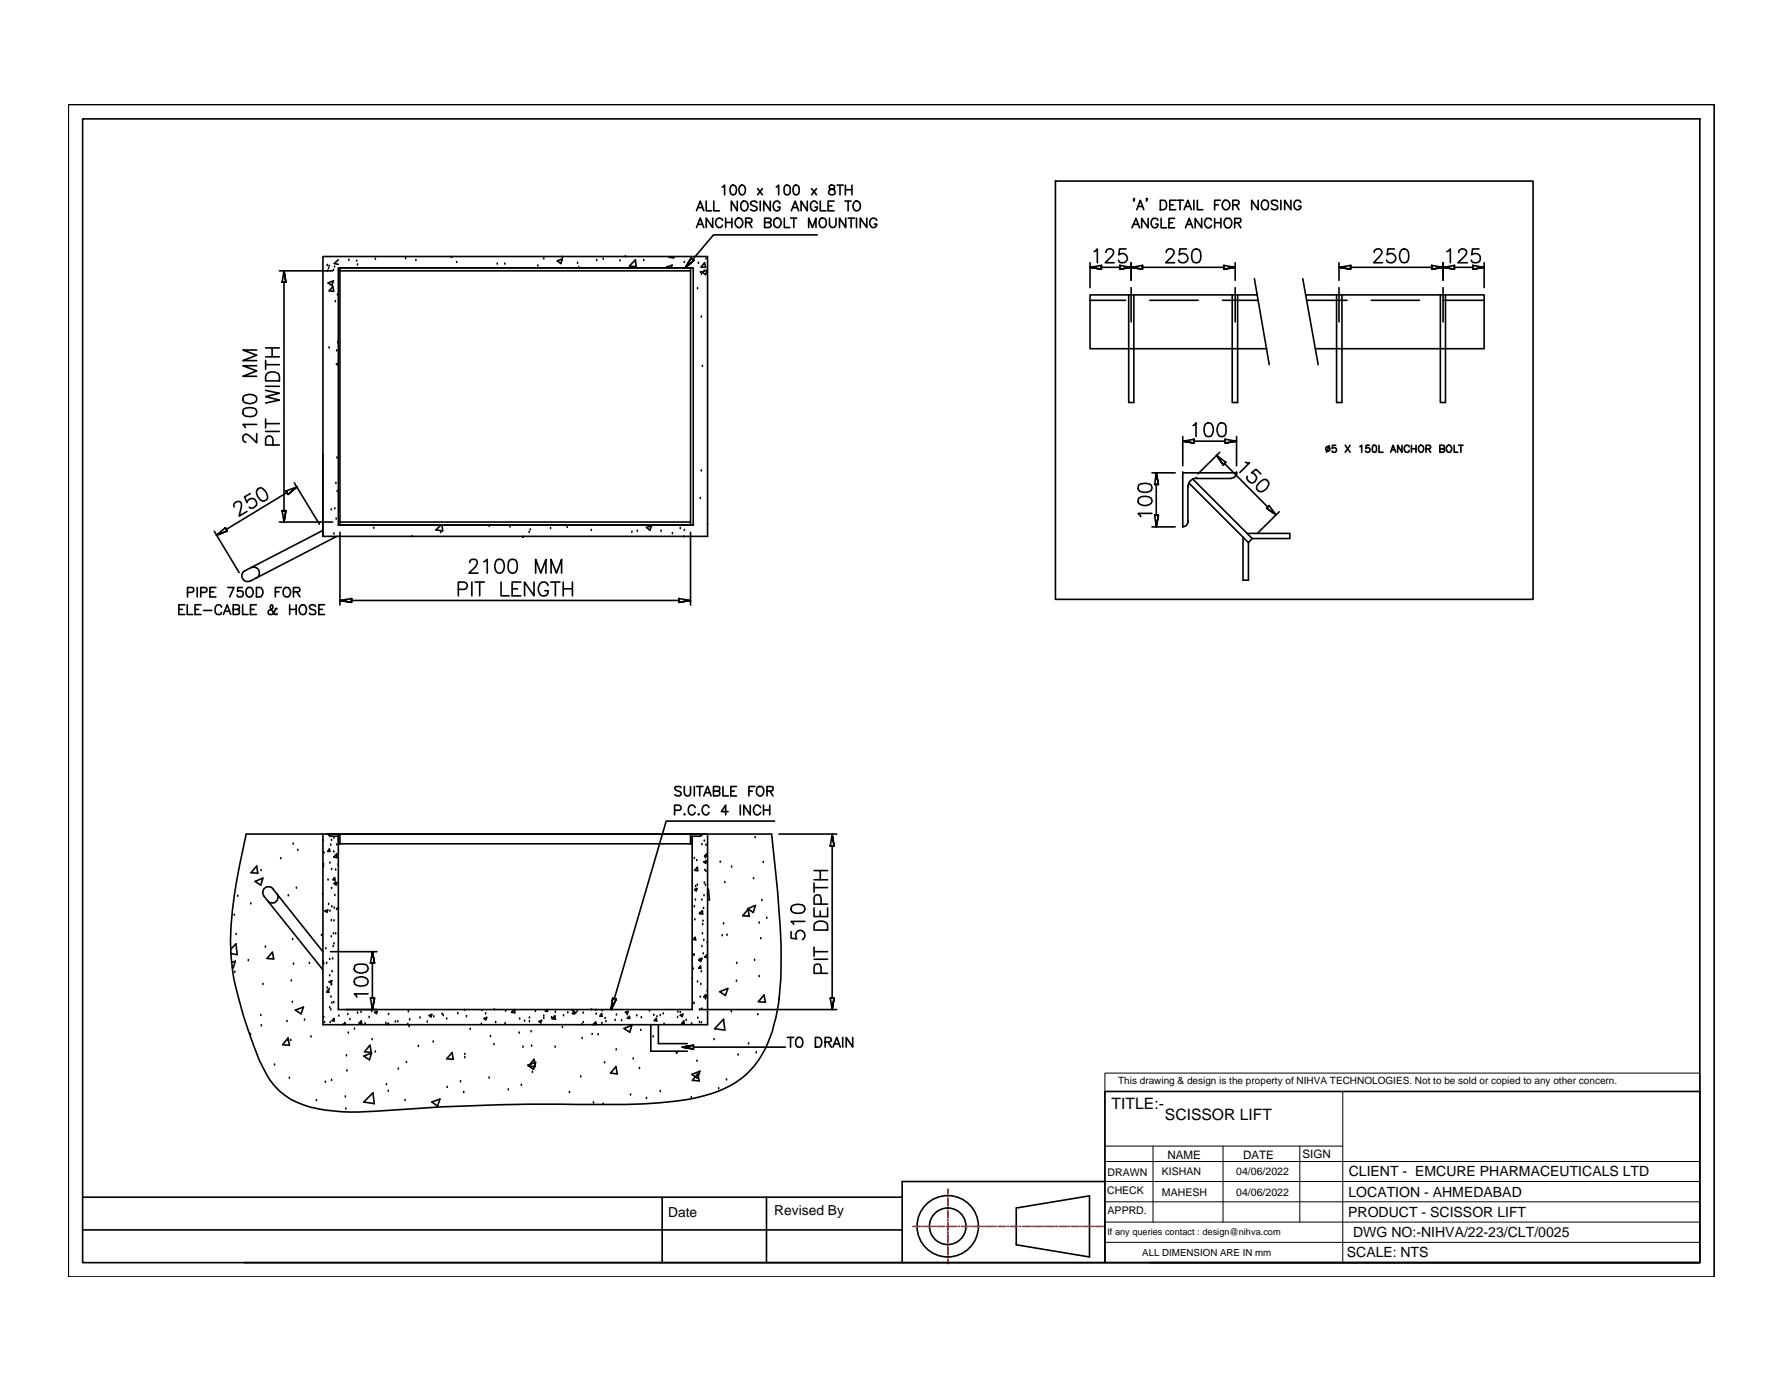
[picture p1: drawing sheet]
<svg xmlns="http://www.w3.org/2000/svg" width="279mm" height="216mm" viewBox="0 0 279 216" stroke-linecap="round" stroke-linejoin="round" font-family="sans-serif">
<!-- layer: 0 -->
<g fill="none" stroke="#000" stroke-width=".25">
<path d="M10.7 16.4h257.8v183.5h-257.8zM12.9 18.6h253.3v179.1h-253.3zM109.1 33l.6-1.5 .5 1.5M109.1 35.6l.6-1.5 .5 1.5M109.3 32.5h.7M109.3 35.1h.7M110.6 31.5v1.5h.8M111.6 34.1v1.5l-1-1.5v1.5M111.8 31.5v1.5h.9M113.1 29.3l.4-.3v1.5M113.1 34.5a.55 .55 0 0 0-.6-.3 .55 .55 0 0 0-.4 .5v.4a.54 .54 0 0 0 .4 .5 .54 .54 0 0 0 .6-.4M113.7 34.1v1.5"/>
<path d="M113.7 34.8h.9M114.5 29.1a.48 .48 0 0 1 .8 .2 .77 .77 0 0 1-.5 1.2 .99 .99 0 0 1-.3-1.4zM114.6 34.1v1.5M115.3 34.3a.59 .59 0 0 1 .6-.1 .59 .59 0 0 1 .4 .5v.4a.59 .59 0 0 1-.6 .5 .59 .59 0 0 1-.6-.5v-.4zM115.5 31.5v1.5l-1-1.5v1.5M115.9 29.1a.47 .47 0 0 1 .8 .2 .78 .78 0 0 1-.5 1.2 .81 .81 0 0 1-.4-1.2zM116.4 31.5a.76 .76 0 0 1 .8 .7 .76 .76 0 0 1-.8 .8 .93 .93 0 0 1 0-1.5zM116.8 34.8h.8l.2-.3-.1-.2-.3-.2h-.6v1.5M117.3 34.8l.5 .8M118.6 31.7a.56 .56 0 0 0-.6-.2 .56 .56 0 0 0-.5 .4l.3 .3 .7 .2 .1 .4a.67 .67 0 0 1-1.1 0M118.6 29.5l.8 1M119.1 31.5v1.5"/>
<path d="M119.4 29.5l-.8 1M119.7 34.8h.7a.44 .44 0 0 1 .4 .5l-.2 .2-.2 .1h-.7v-1.5h.7l.3 .2 .1 .2-.2 .3h-.2M120.6 31.5v1.5l-1-1.5v1.5M121.3 34.3a.58 .58 0 0 1 .7-.1 .58 .58 0 0 1 .3 .5v.4a.57 .57 0 0 1-.5 .6 .57 .57 0 0 1-.6-.6zM121.6 29.3l.3-.3v1.5M122.2 31.9a.54 .54 0 0 0-.7-.4 .54 .54 0 0 0-.4 .6v.3a.53 .53 0 0 0 .5 .6 .53 .53 0 0 0 .6-.6h-.4M122.8 34.1v1.5h.9M123 29.1a.51 .51 0 0 1 .7 .2 1.42 1.42 0 0 1-.1 1.1 .47 .47 0 0 1-.8-.2v-.6zM123.8 34.1h1M123.9 33l.6-1.5 .6 1.5M124.1 32.5h.8M124.3 34.1v1.5"/>
<path d="M124.4 29.1a.48 .48 0 0 1 .7 .2 1.42 1.42 0 0 1-.1 1.1 .43 .43 0 0 1-.7-.2 1.18 1.18 0 0 1 .1-1.1zM126.4 31.5v1.5l-.9-1.5v1.5M126.6 35.6v-1.5l.6 1.5 .6-1.5v1.5M127.1 29.5l.8 1M127.9 29.5l-.8 1M128 31.9a.54 .54 0 0 0-.6-.4 .54 .54 0 0 0-.5 .6 .61 .61 0 0 0 .2 .8 .61 .61 0 0 0 .8-.1l.1-.4h-.4M128 36.8h-16.3l-3.2 3.8M128.4 34.3a.56 .56 0 0 1 .6-.1 .56 .56 0 0 1 .4 .5 .71 .71 0 0 1-.7 .9l-.3-.2a.98 .98 0 0 1 0-1.1zM128.5 31.5v1.5h.9M129.7 32.2h.6M129.9 34.1v1.1a.51 .51 0 0 0 .5 .4 .51 .51 0 0 0 .5-.4v-1.1M129.9 29.1v.3l.2 .2a.52 .52 0 0 1 .6 .2 .52 .52 0 0 1-.1 .6l-.2 .1a.46 .46 0 0 1-.6-.3 .46 .46 0 0 1 .4-.6l.4-.1 .1-.3a.5 .5 0 0 0-.8-.1z"/>
<path d="M130.6 31.5h-.9v1.5h.9M131.1 29h1M131.6 29v1.5M132.3 31.5h1M132.4 29v1.5M132.4 29.7h1M132.4 34.1v1.5l-.9-1.5v1.5M132.8 31.5v1.5M132.8 34.1h1M133.3 34.1v1.5M133.4 29v1.5M133.9 31.6a.7 .7 0 0 1 .8 .2 .7 .7 0 0 1 0 .8 .56 .56 0 0 1-.7 .4 .56 .56 0 0 1-.4-.6v-.3z"/>
<path d="M134.1 34.1v1.5M135.7 34.1v1.5l-1-1.5v1.5M137.3 34.5a.57 .57 0 0 0-.6-.4 .57 .57 0 0 0-.5 .6v.4a.55 .55 0 0 0 .6 .5 .55 .55 0 0 0 .5-.5h-.4M165.3 28.3h74.8v65.5h-74.8zM171.4 39.4l.5-.4v2.1M173.2 39.5a.52 .52 0 0 1 .4-.5h.4a.64 .64 0 0 1 .4 .5 .64 .64 0 0 1-.3 .6l-1 1h1.4M176.3 39h-1l-.1 .9a.76 .76 0 0 1 1.1 0 .76 .76 0 0 1 0 1.1 .76 .76 0 0 1-1.1-.1v-.2M177.3 35.7l.6-1.5 .6 1.5M177.5 35.1h.7M177.7 31.1h-.1h-.1l.1 .1 .1-.1-.2 .4M178 32.8l.6-1.4 .5 1.4M178.2 32.3h.7"/>
<path d="M179.6 31.1h-.1l.1 .1v-.1l-.1 .4M179.8 34.2v1.5l-1-1.5v1.5M181.3 34.5a.61 .61 0 0 0-.8-.2 .61 .61 0 0 0-.2 .8 .54 .54 0 0 0 .4 .6 .54 .54 0 0 0 .6-.4v-.2h-.3M181.7 31.4h.5a.77 .77 0 0 1 .4 1.2l-.4 .2h-.5zM181.8 34.2v1.5h.9M182.7 39.5a.52 .52 0 0 1 .3-.5h.5a.55 .55 0 0 1 .3 .8l-1.2 1.3h1.4M183.1 34.9h.5M183.2 32.1h.6M184 34.2h-.9v1.5h.9M184.1 31.4h-.9v1.4h.9M184.3 31.4h1.1M184.8 31.4v1.4"/>
<path d="M185.4 32.8l.6-1.4 .6 1.4M185.7 35.7l.6-1.5 .5 1.5M185.7 32.3h.7M185.8 39h-1l-.1 .9a.78 .78 0 0 1 1.2 0 .78 .78 0 0 1-.2 1.2 .78 .78 0 0 1-1.1-.4M185.9 35.1h.7M186.9 39.1a.7 .7 0 0 1 1.1 .3 1.9 1.9 0 0 1-.2 1.6 .76 .76 0 0 1-1.1-.3 1.84 1.84 0 0 1 .2-1.6zM187 31.4v1.4M187.5 31.4v1.4h.9M188.2 34.2v1.5l-1-1.5v1.5M189.7 34.5a.61 .61 0 0 0-.8-.2 .61 .61 0 0 0-.2 .8 .54 .54 0 0 0 .4 .6 .54 .54 0 0 0 .6-.4M190.2 34.9h1M190.2 34.2v1.5"/>
<path d="M190.2 32.1h.6M191.1 31.4h-.9v1.4M191.2 34.2v1.5M191.7 31.4a.73 .73 0 0 1 .9 .6 .73 .73 0 0 1-.7 .8 .85 .85 0 0 1-.2-1.4zM192 34.2a.74 .74 0 0 1 .8 .3 .74 .74 0 0 1-.1 .9l-.3 .3a.79 .79 0 0 1-.7-.5 .79 .79 0 0 1 .2-.8zM193.1 32.1h.6a.37 .37 0 0 0 .3-.4 .37 .37 0 0 0-.3-.3h-.6v1.4M193.4 34.9h.6l.3-.2v-.4l-.9-.1v1.5M193.6 32.1l.4 .7M193.8 34.9l.5 .8M197 31.4v1.4l-1-1.4v1.4M197.8 31.4a.73 .73 0 0 1 .9 .3 .73 .73 0 0 1-.2 .9l-.1 .2a.55 .55 0 0 1-.8-.5 .89 .89 0 0 1 .2-.9zM200.1 31.6a.55 .55 0 0 0-.5-.3 .55 .55 0 0 0-.5 .4l.3 .3 .6 .2a.35 .35 0 0 1 0 .6 .65 .65 0 0 1-.9-.2"/>
<path d="M200.6 31.4v1.4M202.2 31.4v1.4l-1-1.4v1.4M203.7 31.7a.55 .55 0 0 0-.6-.3 .55 .55 0 0 0-.4 .5 .67 .67 0 0 0 .7 .9 .52 .52 0 0 0 .3-.5h-.3M215.2 39.5a.5 .5 0 0 1 .4-.5h.5l.1 .1a.46 .46 0 0 1 .1 .7l-1.2 1.3h1.4M218.4 39h-1l-.2 .9a.77 .77 0 0 1 1.2-.1 .77 .77 0 0 1-.1 1.2 .77 .77 0 0 1-1.1-.3M219.5 39.1a.66 .66 0 0 1 1 .3 1.9 1.9 0 0 1-.2 1.6 .71 .71 0 0 1-1-.3 1.54 1.54 0 0 1 .2-1.6zM226.6 39.4l.5-.4v2.1M228.5 39.5a.5 .5 0 0 1 .4-.5 .67 .67 0 0 1 .8 .4l-.1 .4-.2 .3-1.1 1h1.5M231.6 39h-1l-.1 .9a.77 .77 0 0 1 1.2-.1 .77 .77 0 0 1-.2 1.2 .77 .77 0 0 1-1.1-.3M40.2 57.3h-2.2l2.2 .8-2.2 .8h2.2M40.2 54.8h-2.2l2.2 .8-2.2 .9h2.2M41.6 56.4v1.4"/>
<path d="M41.6 57.1h2.2M41.6 55.9h2.2M41.6 54.5h2.2M41.7 58.6a1.35 1.35 0 0 1 2 0l.1 1h-2.2v-.6zM42.6 54.5v1.4M43.8 42.4h8.3M44.5 42.4l.3 1.8h-.6h.6l-.3-1.8-.3 1.8M44.5 44.2v35.8M50.6 40.2h60.2v43.8h-60.2zM51.3 41.6h.1M51.3 42.4h.1M51.4 44.3l.8-.3-.2 .7z"/>
<path d="M51.5 42.1h.1M51.5 54.5h.1M51.5 41.7h.1M52.1 44.9l.2 .7-.8-.1zM52.2 42.3h.1M52.4 41.8h.1M52.5 47.2h.1M52.7 54.9h.1M52.9 46.2h.1M52.9 53.7h.1M53 41.9h55.6v40.3h-55.6zM53 40.7l-.6 .6 .6 .1"/>
<path d="M53 56.9l-.3 .1 .3 .2M53.2 42.4h54.9M54.6 40.8h.1M55.9 40.9h.1M56 41.5h.1M58.8 40.6h.1M63.5 40.5h.1M65.1 40.8h.1M70.5 40.2l.2 .1 .1-.1M71.5 41.1h.1M77.9 41.3h.1M79.1 41.3h.1"/>
<path d="M84.2 41.6h.1M85.2 40.5h.1M87.3 40.8l.8-.3-.3 .8zM88.1 40.3h.1M90.5 41.2h.1M90.6 41.9h.1M93.5 40.8h.1M94.5 40.6h.1M97.1 40.8h.1M97.9 40.2h.1M99.5 40.7l.1 1.1-1-.2zM100.8 40.8h.1"/>
<path d="M104.6 41.9l-.2-.1 .9-.3-.2 .4M104.9 40.2l-.1 .1 .7 .1v-.2M107.2 41.1h.1M108.2 40.4l-.9 1.5 1.4-1.1-1.4 1.1 .9-1.5 .5 .4M109.2 45.2h.1M109.4 41.2h.1M109.7 42.7h.1M109.8 49.6h.1M109.9 43h.1M109.9 42.6l.9-.3-.3 .7zM110 57.3h.1M110.3 42.4h.1"/>
<path d="M110.3 41.1l.2 .8-.7-.1zM110.6 40.5h.1M170.7 47h5.6M170.7 41.1v3.9M172.5 41.6l-1.8 .3 1.8 .2v-.5v.5l-1.8-.2M172.5 41.9h2.9M175.4 41.6l1.8 .3-1.8 .2v-.5v.5l1.8-.2 1.7 .2v-.5v.5l-1.7-.2 1.7-.3M176.8 46.2v16.8h.8v-16.8M177.2 41.1v2.8M177.2 45v5.4M178.9 41.9h12.8M180.1 47h7.5"/>
<path d="M191.5 47h5.5M191.7 41.6l1.7 .3-1.7 .2v-.5v.5l1.7-.2M193 46.2v16.8h.8v-16.8M193.4 41.1v2.8M193.4 45v5.4M196.5 43.6l2.3 13.5M196.9 46.2h-26.2v8.4h27.7M204 43.6l2.4 13.5M204.5 46.2h27.9v8.4h-26.4M204.7 47h6.3M209.3 46.2v16.8h.9v-16.8M209.7 41.1v2.8"/>
<path d="M209.7 45v5.4M211.5 41.6l-1.8 .3 1.8 .2v-.5v.5l-1.8-.2M211.5 41.9h12.7M214.7 47h7.6M224.2 41.6l1.8 .3-1.8 .2v-.5v.5l1.8-.2 1.8 .2v-.5v.5l-1.8-.2 1.8-.3M225.6 46.2v16.8h.8v-16.8M226 41.1v2.8M226 45v5.4M226.1 47h6.3M227.8 41.9h2.9M230.7 41.6l1.7 .3-1.7 .2v-.5v.5l1.7-.2M232.4 41.1v3.9"/>
<path d="M36.7 79.4a.46 .46 0 0 1 .1-.7l.4-.2a.51 .51 0 0 1 .6 .5l-.3 1.8 1.2-.7M38.1 64.1a1.97 1.97 0 0 1 2 0 .69 .69 0 0 1-.3 1 1.95 1.95 0 0 1-1.7-.2l-.1-.3zM38.1 62a1.73 1.73 0 0 1 2 0 .66 .66 0 0 1-.3 1.1 1.75 1.75 0 0 1-1.7-.2l-.1-.3zM39.2 77.3l-.9 .5 .4 .9a.75 .75 0 0 1 .9-.6 .75 .75 0 0 1 .5 1 .75 .75 0 0 1-1.1 .3M40.2 67.9v1.4l-1.4-1.2a.47 .47 0 0 0-.4-.1 .47 .47 0 0 0-.4 .4l.1 .6 .4 .2M40.2 66.4h-2.2l.4 .6M40.4 76.6l.5-.2a1.75 1.75 0 0 1 1 1.6 .75 .75 0 0 1-1.1 .3 1.37 1.37 0 0 1-.4-1.7zM41.6 61.1l2.2 .5-2.2 .5 2.2 .5-2.2 .5M41.6 67.5h2.2M41.6 66.3h2.2M41.6 65.6v1.4M41.6 60.5h2.2"/>
<path d="M42.7 69.7v-1a.58 .58 0 0 0-.5-.4 .58 .58 0 0 0-.6 .4v1h2.2M44.2 80l.3 1.7 .3-1.7h-.6h.6l-.3 1.7M44.9 77.1l-9.4 5.8M46.1 75.6l3.9 6.5M46.5 76.2l-1.4 1.2-.3-.5 .3 .5 1.4-1.2-1.7 .7M50.6 71.1v12.9M51.9 79.8h.1M52.4 79.7h.1M52.6 75.7h.1M52.8 71.7h.1M52.8 76.9h.1M109.7 78h.1"/>
<path d="M109.8 73.7h.1M178.3 78a1.71 1.71 0 0 1 2 0l.1 .6a1.39 1.39 0 0 1-2.1 .2v-.2zM178.3 75.9a1.94 1.94 0 0 1 2 0 .67 .67 0 0 1-.4 1.1 1.84 1.84 0 0 1-1.6-.2v-.3zM180.4 74h3.7M181.1 74l.3 1.8h-.6h.6l-.3-1.8-.3 1.8M181.1 75.8v4.9M185.2 74h.1M185.2 68.4v4.5M186 76.2h.1M186 76.2v5.4M186.2 75.6l9.3 9.3 .6-.6M186.8 75l9.3 9.3"/>
<path d="M186.8 66.6l.3-.1 .2-.3v2.2M187 68.8l-1.8 .3 1.8 .3v-.6v.6l-1.8-.3M187 69.1h4.9M187.4 74.9h.1M187.4 74.9h5.5M187.4 74.9a1.3 1.3 0 0 0-1.3 1.3M188.9 66.3a.66 .66 0 0 1 1 .3 1.6 1.6 0 0 1-.2 1.7 .71 .71 0 0 1-1-.4 1.84 1.84 0 0 1 .2-1.6zM190.5 71.3l1.1 1.5 .4-.4-.4 .4-1.1-1.5 1.5 1.1M191 66.3a.66 .66 0 0 1 1 .3 2.39 2.39 0 0 1-.2 1.7 .69 .69 0 0 1-1.1-.4 1.54 1.54 0 0 1 .3-1.6zM191 70.8l-3.4 3.4M191.8 72.6l6.7 6.8M191.9 68.8l1.8 .3-1.8 .3v-.6v.6l1.8-.3"/>
<path d="M193.7 74h-8.5v8.5M193.7 74h.1M193.7 68.4v4.5M193.7 74a.87 .87 0 0 1-.8 .9M195.1 72.4l.6 .1-1.5 1.5M197.2 75.6a.93 .93 0 0 1 1.2-.4l.2 .1a1.02 1.02 0 0 1-.4 1.4l-.5 .2a.69 .69 0 0 1-.7-.1 .69 .69 0 0 1-.2-.7zM197.5 74.2l-.8-.7-.7 .5a.76 .76 0 0 1 .8 .8 .76 .76 0 0 1-.8 .7 .76 .76 0 0 1-.7-.7l.1-.2M198.7 79.1l1.1 1.5-1.4-1 .3-.5-.3 .5 1.4 1M208.2 69.8l-.4 1M209.2 69.7h-.5l-.1 .5a.38 .38 0 0 1 .6 0 .38 .38 0 0 1 0 .6 .38 .38 0 0 1-.6-.2M210.7 69.7l.7 1.1M211.4 69.7l-.7 1.1"/>
<path d="M213 69.9l.3-.2v1.1M214.4 69.7h-.4l-.1 .5a.38 .38 0 0 1 .6 0 .38 .38 0 0 1-.1 .6 .38 .38 0 0 1-.5-.2M215 69.8a.35 .35 0 0 1 .5 .1v.7a.31 .31 0 0 1-.2 .2 .31 .31 0 0 1-.3-.2l-.1-.4zM216 69.7v1.1h.6M217.8 70.8l.4-1.1 .4 1.1M218 70.4h.4M219.6 69.7v1.1l-.7-1.1v1.1M220.7 70a.42 .42 0 0 0-.5-.3 .42 .42 0 0 0-.3 .4v.3a.41 .41 0 0 0 .4 .4 .41 .41 0 0 0 .4-.3M221.1 69.7v1.1M221.1 70.3h.7M221.8 69.7v1.1M222.4 69.8a.52 .52 0 0 1 .6 .5 .52 .52 0 0 1-.6 .5l-.2-.4v-.4z"/>
<path d="M223.3 70.3l.7-.1 .1-.2-.1-.2-.7-.1v1.1M223.7 70.3l.4 .5M225.5 70.3h.7l.1 .3-.3 .2h-.5v-1.1l.6 .1 .2 .2-.3 .3M226.7 69.8a.53 .53 0 0 1 .6 .2 .53 .53 0 0 1-.1 .6v.2a.54 .54 0 0 1-.6-.3 .54 .54 0 0 1 0-.6zM227.7 69.7v1.1h.6M228.4 69.7h.7M228.8 69.7v1.1M28 95.4h.6M28.9 94.7h-.9v1.5h.9M29.3 94.7v1.5h.9M29.4 92.7h.6l.3-.1v-.5l-.3-.1h-.6v1.5M30.6 95.4h.5"/>
<path d="M30.9 92v1.5M31.4 92.7h.9a.4 .4 0 0 0 0-.7h-.9v1.5M31.5 94.7h-.9v1.5h.9M31.9 95.6h1.3M32.9 92.7h.6M33.6 83.2l3.9 6.4M33.8 92h-.9v1.5h.9M34.7 95.1a.52 .52 0 0 0-.6-.4 .52 .52 0 0 0-.4 .6 .65 .65 0 0 0 .1 .7 .65 .65 0 0 0 .7 .2l.2-.3M35 96.2l.6-1.5 .5 1.5M35.2 95.7h.7M35.3 82.6l-1.4 1.2 1.7-.7-.3-.5 .3 .5-1.7 .7M35.7 92h.9l-.6 1.5"/>
<path d="M36.5 95.4h.7l.3 .2v.5l-.3 .1h-.7v-1.5h.7l.3 .2v.4l-.3 .1M38 92h-.8v.6a.51 .51 0 0 1 .8 0 .51 .51 0 0 1-.1 .8 .51 .51 0 0 1-.8-.2M38 94.7v1.5h.8M38.6 92.2a.56 .56 0 0 1 .7-.2 .56 .56 0 0 1 .4 .6v.3a.57 .57 0 0 1-.6 .6 .57 .57 0 0 1-.6-.6zM39.2 95.4h.6M39.3 88.9a.9 .9 0 0 1 1.2 .4 .9 .9 0 0 1-.4 1.2M40.2 92h.5a.79 .79 0 0 1 .5 .7 .79 .79 0 0 1-.5 .8h-.5zM40.2 94.7h-1v1.5h1M43.1 92.7h.6M43.4 95.4l-.1-.2-.2 .2a.69 .69 0 0 1-.3 .7 .69 .69 0 0 1-.7 .1l-.1-.3 .1-.3 .6-.4a.39 .39 0 0 0-.2-.5l-.1 .1a.54 .54 0 0 0 .1 .7l.4 .5a.32 .32 0 0 0 .5 .2v-.1M43.8 81.7h8.3M44.1 92h-1v1.5"/>
<path d="M44.5 92.2a.57 .57 0 0 1 .6-.2 .57 .57 0 0 1 .4 .6v.3a.61 .61 0 0 1-.8 .5 .61 .61 0 0 1-.3-.8zM45.4 95.4h1M45.4 94.7v1.5M46 92.7l.9-.1a.36 .36 0 0 0 .1-.4 .36 .36 0 0 0-.4-.2h-.6v1.5M46.4 94.7v1.5M46.5 92.7l.5 .8M47.1 94.8l.2-.1a.75 .75 0 0 1 .6 1.2 .55 .55 0 0 1-.6 .3 .55 .55 0 0 1-.5-.6l.1-.5zM49.4 94.9a.52 .52 0 0 0-.5-.2 .52 .52 0 0 0-.4 .4l.1 .2 .7 .3a.36 .36 0 0 1 .1 .4 .36 .36 0 0 1-.3 .2h-.5l-.1-.2M49.9 95.4h.6M50.6 83l-12.2 6.4a.9 .9 0 0 0-.4 1.2 .9 .9 0 0 0 1.2 .4M50.8 94.7h-.9v1.5h.9M52.3 83.6h.1"/>
<path d="M52.6 81.3h.1M52.7 84l-13.5 7M53.2 82.2v-40.3h54.9v40.3M53.2 83.3v11.4M53.2 81.7h54.9M55.1 93.7l-1.9 .3 1.9 .3v-.6v.6l-1.9-.3M55.1 94h51.2M58.5 82.7h.1M64.5 84h.1M68.9 82.3l-.6 .7 1 .1-.1-.8M69 83.4h.1M71.8 92.3h.9a.57 .57 0 0 0 .5-.6 .57 .57 0 0 0-.5-.6h-.9v2.2"/>
<path d="M73.6 88.1l.1-.4 .7-.1a.53 .53 0 0 1 .3 .8l-.2 .3-1.1 1h1.5M73.9 91.1v2.2M74.4 91.1h1.4M75.1 91.1v2.2M75.8 88l.5-.4v2.1M76.6 82.4h.1M77.8 87.7a.73 .73 0 0 1 1.1 .3 1.6 1.6 0 0 1-.3 1.6 .66 .66 0 0 1-1-.3 1.63 1.63 0 0 1 .2-1.6zM78.5 91.1v2.2h1.2M79.9 82.5h.1M79.9 87.7a.79 .79 0 0 1 1 .3 1.9 1.9 0 0 1-.2 1.6 .69 .69 0 0 1-1-.3 1.95 1.95 0 0 1 .2-1.6zM80.2 92.2h.9M81.6 91.1h-1.4v2.2h1.4"/>
<path d="M81.8 84.1l.1-.1 .1 .1M82.9 83.3h.1M83 83h.1M83.6 91.1v2.2l-1.4-2.2v2.2M83.9 89.7v-2.1l.8 2.1 .8-2.1v2.1M85.8 91.7a.72 .72 0 0 0-.9-.6 1.25 1.25 0 0 0 0 2.2h.4a.67 .67 0 0 0 .5-.8h-.5M86.2 82.7h.1M86.3 91.1h1.4M86.3 89.7v-2.1l.9 2.1 .8-2.1v2.1M87 91.1v2.2M88.2 92.2h1.4M88.2 91.1v2.2"/>
<path d="M88.8 82.6h.1M89.6 91.1v2.2M92.6 83h.1M99 83.3h.1M99.8 83.2h.1M102 82.3l-.8 .3 .6 .4 .3-.7M103.5 83.2h.1M105.3 83.6h.1M106.3 93.7l1.8 .3-1.8 .3v-.6v.6l1.8-.3M106.5 82.7h.1M107.1 84.1h.1M107.2 83h.1"/>
<path d="M108.1 83.3v11.4M108.6 82.2h.1M110.8 82v.1M180.4 80.4h-2.1l.4 .5M180.4 82.5h3.7M180.8 80.7l.3 1.8 .3-1.8h-.6h.6l-.3 1.8M185.2 82.5h.1M186 81.6h.1M186.1 81.6a.8 .8 0 0 1-.9 .9M194.7 84.1v6.7h.8v-5.9M195.3 83.5h6.7v.8h-5.9M200.3 80.1l-3.4 3.4"/>
<path d="M38.6 130.6h82.2l1 8.9a83.7 83.7 0 0 1 .3 16.3 21 21 0 0 1-3.9 11 15 15 0 0 1-9 5l-2.2 .4a79.8 79.8 0 0 1-14.2 .7 416.3 416.3 0 0 0-36.7 1.2 23.4 23.4 0 0 1-9.6-1.5 10.2 10.2 0 0 1-5.4-5.6 63.7 63.7 0 0 1-4.7-15 37.9 37.9 0 0 1 .3-11.8l.8-4.8zM39.9 138l1.3-.5-.4 1.1zM40.2 135.6l.2 1.1-1.1-.1zM40.9 136.3h.1M42.7 139.2l7.9 9.8M42.8 139.2a.92 .92 0 0 0-1.3-.2 .92 .92 0 0 0-.2 1.3l9.3 11.5M43.3 139.9a.91 .91 0 0 1-.1 1.3 .91 .91 0 0 1-1.3-.2M44 134.4h.1M45.9 132.2h.1M46.4 139.1h.1M46.6 133.1h.1M50.6 130.6v29.8h60.2v-29.8h-59.6"/>
<path d="M50.6 131.5v.1M50.7 135.7h.1M50.7 135.3h.1M50.7 133.5h.1M51.4 137.8h.1M51.4 130.6l.2 .3h.2M51.6 132.9l.1 .4h-.4zM51.7 135.1h.1M51.7 130.9h1.3M51.8 132.3h.1M51.9 139.1h.1M51.9 131.6h.1"/>
<path d="M51.9 136.1h.1M52.3 133.4h.1M52.3 131.2h.1M52.3 138.3l.5-.1-.2 .3zM52.4 137.4l.1 .4-.4-.1zM52.5 138.2h.1M52.6 136.2h.1M52.6 134.3h.1M52.6 138.5h.1M52.7 132.3h.1M52.7 133.7l.1 .6-.5-.1zM52.9 135.4h.1"/>
<path d="M53 130.6v27.5h55.4v-27.2h1.3M53 132.1h55.4M53 131.8l.2 .3h.2M53.2 130.6v1.5M105.6 126.9h.7a.4 .4 0 0 0 .4-.4 .4 .4 0 0 0-.4-.4h-.7v1.5M106.7 123.3a.73 .73 0 0 0-1 0l.1 .4 .8 .4 .1 .3a.63 .63 0 0 1-1 0M107.1 127.5h.2l-.1 .1zM107.2 123.1v1a.49 .49 0 0 0 .5 .5 .49 .49 0 0 0 .4-.5v-1M108.1 130.6v1.5M108.4 131.8l-.1 .3h-.2M108.7 134.4h.1M108.7 123.1v1.5"/>
<path d="M108.8 139.3l.4-.2-.2 .4zM108.9 126.4a.54 .54 0 0 0-.7-.4 .54 .54 0 0 0-.4 .6 .64 .64 0 0 0 .1 .8 .64 .64 0 0 0 .8 .1l.2-.3M109 138.8h.1M109.1 123.1h1M109.1 134.7h.1M109.2 135.8l.1 .5h-.5zM109.2 138.6h.1M109.3 127.5h.2l-.1 .1zM109.6 123.1v1.5M109.9 132.2h.1M110 130.6l-.1 .2-.2 .1M110.2 124.6l.6-1.5 .6 1.5"/>
<path d="M110.2 134.9l.4-.1-.1 .4zM110.3 138.2h.1M110.3 131.7h.1M110.3 134l.4-.3v.4zM110.4 136.3h.1M110.4 124.1h.8M110.5 134.3h.1M110.5 138.6h.1M110.6 132.3h.1M110.6 136.4h.1M110.8 139.3l.1-.1 .2 1.7-.3-.1M111 126.4a.5 .5 0 0 0-.7-.3 .8 .8 0 0 0-.3 .9 .8 .8 0 0 0 .7 .6l.3-.4"/>
<path d="M111.7 123.9h.7l.3 .1v.4l-.3 .2h-.7v-1.5l1 .1v.5l-.3 .2M112.8 135h.1M113.2 123.1v1.5h.9M113.5 138.2h.1M114 127.1h-1l.7-1v1.5M114.5 123.9h.5M114.6 135.7h.1M115.3 123.1h-.8v1.5h.8M115.9 126.1v1.5M117.3 123.9h.5M117.5 126.1v1.5l-1-1.5v1.5M118 137.6h.1"/>
<path d="M118.2 123.1h-.9v1.5M118.3 131.1h.1M118.6 123.3l.2-.1a.71 .71 0 0 1 .8 .3 .71 .71 0 0 1-.1 .9 .54 .54 0 0 1-.7 .2 .54 .54 0 0 1-.3-.5zM119.1 126.4a.56 .56 0 0 0-.6-.4 .56 .56 0 0 0-.5 .6v.4a.56 .56 0 0 0 .5 .6 .56 .56 0 0 0 .6-.4M119.5 135h.1M119.6 126.1v1.5M119.6 126.8h1M120.1 123.9l.9-.1 .1-.6-1-.1v1.5M120.6 126.1v1.5M120.6 123.9l.5 .7M121.3 128.6h-17l-8.1 27.8M122 130.6h9"/>
<path d="M127.5 138.2v1.5M127.5 139h2.1M127.5 137.7h2.1M127.5 136.3h2.1M128.5 136.3v1.4M130.3 130.6l.3 1.8h-.6h.6l-.3-1.8-.3 1.8M130.3 132.4v23.9M36.1 148.6l.8-.8 .3 1.7-1-.2M36.3 150.7l.6-.2-.4 1h-.1M36.7 143.3h.1M36.8 152.2h.1M37 146.3h.1"/>
<path d="M37.2 140.3h.1M38.9 150.4h.1M39.3 141.5h.1M40.8 159h.1M41.2 154.1h.1M41.6 148.3h.1M42.7 149.1l.2 1h-1.1zM44.9 159.9h.1M45.2 140.2h.1M45.6 153.6h.1M45.8 156.9h.1M45.8 147.1h.1"/>
<path d="M46 150.9h.1M46.3 158.1l1.2-.4-.4 1zM47.7 159.7h.1M48.5 150.8h.1M50.4 146.5h.1M50.5 140h.1M50.6 150.5l.1 .4h-.1M50.7 159.3h.1M50.9 142.6l.4-.1-.1 .3zM51 148.5h.1M51.2 150.8h.1M51.3 154.7h.1"/>
<path d="M51.4 155l.1 .3h-.3zM51.5 141.6h.1M51.5 154.9h.1M51.5 153.7l.5-.2-.2 .4zM51.6 152.8h.1M51.6 157.8h.1M51.6 150.2h.1M51.7 142.6h.1M51.8 149h7.2M51.8 158.1h.1M51.8 156.1h.1M51.9 144.1h.1"/>
<path d="M51.9 154.2h.1M51.9 146.7h.1M51.9 154.1h.1M52 142h.1M52 157h.1M52 152.1h.1M52.1 150.1h.1M52.2 148.2h.1M52.2 146.2h.1M52.3 157h.1M52.3 144.2h.1M52.3 147.8h.1"/>
<path d="M52.3 159.5l.1 .3h-.4zM52.4 142.2h.1M52.4 140.2h.1M52.6 146.2h.1M52.7 142.4h.1M53 142.2h.1M53.1 159.1h.1M54.5 158.8h.1M54.8 159.6h.1M55.6 153.3a1.54 1.54 0 0 1 1.9 0 .66 .66 0 0 1-.3 1 1.9 1.9 0 0 1-1.6-.2l-.1-.4zM55.6 151.2a1.94 1.94 0 0 1 1.9 0 .64 .64 0 0 1-.3 1 1.6 1.6 0 0 1-1.6-.2l-.1-.2zM56 158.6h.1"/>
<path d="M56.5 158.5h.1M57.6 155.6h-2.1l.4 .5M57.8 159.3h.1M58 156.3l.3 1.8 .4-1.8h-.7h.7l-.4 1.8M58.2 158.4h.1M58.3 149l.4 1.8h-.7h.7l-.4-1.8-.3 1.8M58.3 150.8v5.5M58.7 158.5l.4-.1-.1 .3zM60.9 158.8h.1M62.3 160h.1M64 158.4h.1M64.2 159.7h.1"/>
<path d="M65.8 159.4h.1M67.2 159l.4-.2-.1 .4zM67.9 159.2h.1M69.2 158.8h.1M69.4 159h.1M70 159.5h.1M71.7 158.7h.1M72.8 158.2h.1M73.1 159.2h.1M75.5 158.2h.1M75.8 159.5l.4-.2-.1 .4zM76.1 158.7h.1"/>
<path d="M77.4 158.1h.1M79.2 158.3h.1M80.5 158.1l-.4 .4 .5 .1-.1-.5M80.6 158.2h.1M81.4 159.5h.1M82.2 159.9h.1M82.9 160h.1M82.9 159.4h.1M83.8 158.4h.1M84.4 159.9l.4-.1-.1 .3zM85.2 159.5h.1M85.2 159.1h.1"/>
<path d="M85.6 158.1l-.2 .2 .4 .1-.1-.3M86.4 159.3h.1M86.9 159l.1 .6-.5-.1zM87 158.5h.1M88.3 159h.1M88.9 158.6h.1M89.4 158.1l.3 .1v-.1M89.9 158.7h.1M89.9 158.4l.1 .3h-.4zM90.2 158.6h.1M90.4 158.4h.1M91.3 158.6h.1"/>
<path d="M92.7 158.1h.1M93.3 158.2h.1M93.4 158.8h.1M94.2 158.7l.1 .4h-.3zM94.3 158.3h.1M94.8 159.5h.1M94.9 160h.1M96 156.3l-.3 1.8 .8-1.7-.8 1.7 .3-1.8 .5 .1M96.3 159.8h.1M96.5 158.9h.1M97.4 159.8h.1M97.9 158.5l.5-.1-.2 .3z"/>
<path d="M98.2 158.9h.1M98.2 159.4l.3-.3 .1 .4zM98.6 159.4h.1M99.7 159h.1M100.4 159.3h.1M101.7 158.3h.1M102.4 158.9h.1M102.8 159.5l.1 .3h-.4zM102.9 159.2h.1M103.4 159h.1M103.9 158.7h.1M106.1 159.3h.1"/>
<path d="M106.2 158.4h.1M106.5 158.5h.1M106.5 158.9l.5-.1-.2 .4zM107.1 159.8v.4h-.3zM107.5 159.8h.1M108.4 153.2h.1M108.5 157.1h.1M108.6 151.7h.1M108.7 149.5h.1M108.7 157.1h.1M108.7 142h.1M108.8 144h.1"/>
<path d="M108.9 146.8l.1 .3h-.4zM108.9 140.9h.1M109.2 153.7h.1M109.3 159.4h.1M109.4 150.3l.5-.2-.1 .4zM109.5 143l.5-.4 .1 .5zM109.5 158.1h21.5M109.6 158.1h.1M109.6 143h.1M109.6 150.2h.1M109.7 156.1h.1M109.7 151.2l.1 .4h-.4z"/>
<path d="M109.8 154.1h.1M109.8 152.1h.1M109.9 148.2h.1M109.9 150.1h.1M109.9 140.9h.1M109.9 158h.1M110 146.2h.1M110.1 144.8h.1M110.1 144.2h.1M110.1 149.3h.1M110.2 142.2h.1M110.2 147.2h.1"/>
<path d="M110.3 140.2h.1M110.5 156.4h.1M110.5 155.7l.1 .4h-.4zM110.8 155.2h.1M110.8 147.6h.1M110.8 140.1h.1M110.8 149.4l-.5 .4 .5 .1M112.7 155.3l1.3-.5-.4 1.1zM113.1 146.5h.1M113.3 144.6h.1M113.3 159.6l.2 1.7-1.6-.2zM113.9 146.4h.1"/>
<path d="M114.5 158.4h.1M115.3 153.6h.1M115.4 150.8h.1M117.1 142.3l1.2-.5-.3 1.1zM117.2 142.4l.1 1.1-1-.1zM118.2 150.4h.1M118.7 158.9h.1M118.9 152.9h.1M118.9 144.5h.1M119.2 147h.1M119.3 141h.1M119.7 155.8l.2 1.1-1.1-.1z"/>
<path d="M120.1 143.7h.1M122 156.4h.1M123.9 145.9v1l.9 .1a.78 .78 0 0 1 0-1.1 .78 .78 0 0 1 1.1 0 .78 .78 0 0 1-.1 1.1l-.1 .1M124 141.9a1.71 1.71 0 0 1 1.9 0 .67 .67 0 0 1-.2 1 1.97 1.97 0 0 1-1.7-.2l-.1-.3zM126.1 144.3h-2.2l.4 .4M127.5 142.1v1.4h2.1v-1.4M127.5 150.2h2.1M127.5 149h2.1M127.5 148.3v1.4M127.6 144.6a1.37 1.37 0 0 1 1.9 0l.1 1h-2.1zM128.5 142.6v.9M128.6 152.4v-.9l-.1-.4a.59 .59 0 0 0-.9 0l-.1 1.3h2.1"/>
<path d="M128.6 141.5v-.9l-.2-.4a.61 .61 0 0 0-.8 .1l-.1 1.2h2.1M130 156.3l.3 1.8 .3-1.8h-.6h.6l-.3 1.8M39.2 162h.1M40.9 160.6h.1M43 166.7h.1M45.1 162.9h.1M45.1 162.5l.2 1.1h-1zM45.3 168.8h.1M45.5 162.9h.1M48.7 162.3h.1M49.6 172.3h.1M50.8 160.1h.1"/>
<path d="M51 169.4h.1M51.7 160.1h.1M51.9 169.1h.1M53.7 160.4l.4-.1-.1 .1M54 160.2h.1M54.1 171.7h.1M54.2 173.6h.1M54.3 165.3h.1M54.3 167.7h.1M54.6 161.7h.1M55.5 161.1h.1M56.2 160.2l.4-.4v.4z"/>
<path d="M57 172.5l1.4-1.4 .2 1.7zM57 165.3l1.2-.4-.3 1zM57.2 160.3h.1M57.9 163.6l.3 1.2-1.1-.1zM58.3 162.8h.1M58.8 164.7h.1M60.4 160.2h.1M60.5 169.8h.1M60.6 160.4l.2-.2 .1 .2M60.8 170.8h.1M61.9 160h.1M62.4 167.4h.1"/>
<path d="M63.4 172.3h.1M63.7 166.4h.1M63.9 160.4h.1M64.1 160.7h.1M65.5 163.8h.1M66.9 160h.1M67.6 172.5l1.3-.4-.4 1.1zM67.8 163.1h.1M70 170.3h.1M70.8 164.8l.2 1h-1zM72.1 169.4h.1M72.6 171.1h.1"/>
<path d="M72.8 165.1h.1M72.8 165.6h.1M73.6 161.1h.1M75.4 160.3h.1M76.6 168.8h.1M76.8 162.3h.1M77.4 163.6h.1M77.6 160.1h.1M79.1 160.3h.1M79.6 170.6h.1M81.3 161.7h.1M81.6 169.9h.1"/>
<path d="M81.9 163.9h.1M82.7 166.8l1.2-.5-.3 1.1zM83.2 161.5h.1M83.3 163.8h.1M83.4 167.9h.1M83.6 165.8l.2 1.2-1-.1zM86.9 163.9h.1M88.1 160.9h.1M89.2 171.1h.1M91 168.6h.1M91.1 160.4h.1M91.2 162.6h.1"/>
<path d="M91.3 160.1h.1M92.7 162h.1M92.9 160.4l.4-.4v.4M92.9 172.7h.1M93 160.4h-.1l.5-.2-.1 .2M93.7 162h.1M94.3 160.2h.1M94.5 172.9h.1M94.7 166.4h.1M96.5 167l.2 1.1-1.1-.1zM96.5 164.4h.1M97.7 161l1.3-.5-.4 1.1z"/>
<path d="M98.7 171.4h.1M99.2 165.8h.1M100.1 167.3h.1M100.4 161.3h.1M101.2 172h.1M101.9 160.4v4.2h5.7M102.3 162.3h.1M103.1 160.4v3h4.5M103.4 170.9h.1M104 160.3h.1M105.9 164.9h.1M106.1 164.8h.1"/>
<path d="M108.3 171.9h.1M108.3 160.3h.1M108.4 168.2l1.2-.5-.4 1.1zM108.6 163.6l-1.8 .3 1.8 .3-1.8-.3 1.8-.3v.6M108.6 163.9h14.4M109.2 166.1h.1M109.3 168.1l.2 1.1-1.1-.1zM109.5 160.1h.1M109.8 160.1h.1M111.8 162.8h.1M112.6 170.5h.1M113.8 169.1h.1"/>
<path d="M115.6 165.2h.1M117.2 163.4h.1M118.4 164.8h.1M123.3 162.4h1M123.8 162.4v1.5M124.9 162.5a.72 .72 0 0 1 .8 .3 .72 .72 0 0 1 0 .8 .55 .55 0 0 1-.7 .4 .55 .55 0 0 1-.4-.6 .85 .85 0 0 1 .3-.9zM127.7 162.4h.5a.84 .84 0 0 1 .5 .8 .84 .84 0 0 1-.5 .7h-.5zM129.2 163.1h.9l.1-.4-.1-.2-.3-.1h-.6v1.5M129.7 163.1l.5 .8M130.5 163.9l.5-1.5 .6 1.5M130.7 163.4h.7M132 162.4v1.5"/>
<path d="M133.5 162.4v1.5l-1-1.5v1.5M173 170.9h93.2v26.8h-93.2zM12.9 192.6h128.4M12.9 187.4h128.4M38.3 197.7h103M103.7 187.4v10.3M120 187.4v10.3M159.2 189.1l11.4-1.9v9.6l-11.4-1.9zM173 185h-31.7v12.7h31.7M180.1 197.7h86.1"/>
<circle cx="207.9" cy="70.3" r=".35"/>
<circle cx="148.4" cy="192" r="2.86"/>
<circle cx="148.4" cy="192" r="4.8"/>
</g>
<g fill="none" stroke="#000" stroke-width=".16">
<path d="M173 168h93.2v2.9h-93.2zM173 170.9v26.8M173 179.4h37.3M174.6 170.9h91.6M180.6 179.4v11.9M191.5 179.4v11.9M203.6 179.4v11.9M210.3 170.9v26.8M173 191.3h93.2M173 181.8h93.2M173 188.2h93.2M173 185h93.2"/>
<path d="M173 194.5h93.2"/>
</g>
<g fill="none" stroke="#f00" stroke-width=".25">
<path d="M143 192h1.1M144.3 192h.3M144.9 192h1.1M146.2 192h.3M146.8 192h1.1M148.2 192h.2M148.4 186.2v.7M148.4 187.1v.3M148.4 187.6v1.2M148.4 189v.3M148.4 189.5v1.2M148.4 191v.2"/>
<path d="M148.4 191.4v1.2M148.4 192.9v.2M148.4 193.3v1.2M148.4 194.8v.2M148.4 195.2v1.3M148.4 196.7v.2M148.4 197.1v.8M148.7 192h1.1M150.1 192h.2M150.6 192h1.2M152 192h.3M152.5 192h1.2"/>
<path d="M153.9 192h.3M154.4 192h1.2M155.8 192h.3M156.3 192h1.2M157.8 192h.2M158.2 192h1.2M159.7 192h.2M160.1 192h1.2M161.6 192h.2M162 192h1.2M163.5 192h.2M163.9 192h1.3"/>
<path d="M165.4 192h.2M165.9 192h1.2M167.3 192h.2M167.8 192h1.2M169.2 192h.2M169.7 192h1.2M171.1 192h.3M171.6 192h1.1"/>
</g>
<g font-size="2.5">
<text x="174.1" y="173.6">TITLE:-</text>
<text x="182.4" y="175.4">SCISSOR LIFT</text>
</g>
<g font-size="2.2">
<text x="211.2" y="184.2">CLIENT - EMCURE PHARMACEUTICALS LTD</text>
<text x="104.6" y="190.5">Date</text>
<text x="121.3" y="190.3">Revised By</text>
<text x="211.1" y="190.5">PRODUCT - SCISSOR LIFT</text>
<text x="211.2" y="187.4">LOCATION - AHMEDABAD</text>
<text x="210.9" y="196.8">SCALE: NTS</text>
<text x="211.9" y="193.7">DWG NO:-NIHVA/22-23/CLT/0025</text>
</g>
<g font-size="1.8">
<text x="182.8" y="181.4">NAME</text>
<text x="194.7" y="181.4">DATE</text>
<text x="204" y="181.3">SIGN</text>
</g>
<g font-size="1.7">
<text x="173.5" y="184.1">DRAWN</text>
<text x="182" y="184">KISHAN</text>
<text x="193.6" y="184">04/06/2022</text>
<text x="173.4" y="186.9">CHECK</text>
<text x="173.5" y="190">APPRD.</text>
<text x="182" y="187.2">MAHESH</text>
<text x="193.6" y="187.2">04/06/2022</text>
</g>
<text font-size="1.6" x="175.1" y="169.8">This drawing &amp; design is the property of NIHVA TECHNOLOGIES. Not to be sold or copied to any other concern.</text>
<text font-size="1.5" x="178.9" y="196.6">ALL DIMENSION ARE IN mm</text>
<text font-size="1.4" x="173.4" y="193.3">If any queries contact : design@nihva.com</text>
</svg>
